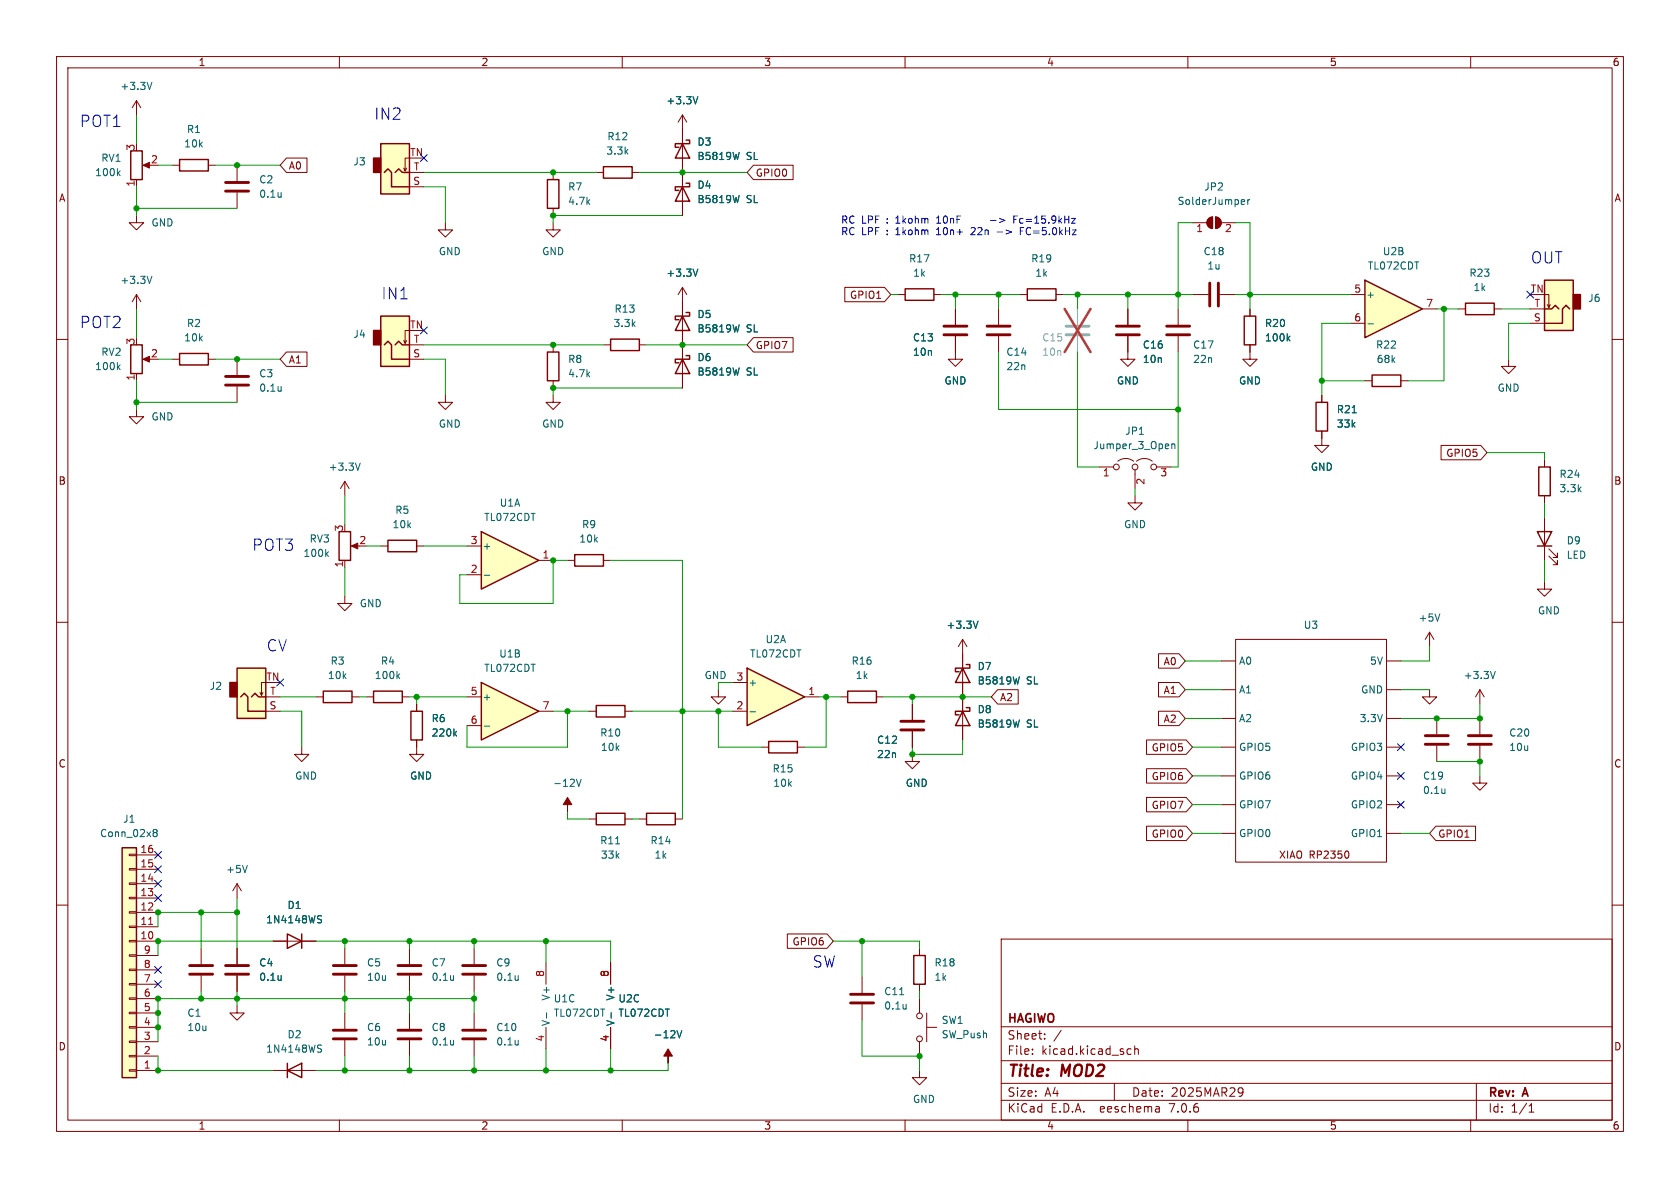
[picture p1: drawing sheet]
<svg xmlns="http://www.w3.org/2000/svg" width="297mm" height="210mm" viewBox="0 0 297 210" stroke-linecap="round" stroke-linejoin="round" font-family="sans-serif">
<g fill="none" stroke="#840000" stroke-width=".18">
<path d="M10 10h277v190h-277zM12 12h273v186h-273zM24.1 17.8v2.5M24.1 17.8l-.7 1.3M24.1 17.8l.8 1.3M60 10v2M110 10v2M160 10v2M210 10v2M260 10v2M24.1 31.8v1.2M25.7 29.2h1"/>
<path d="M30.5 29.2h1.2M36.8 29.2h1.3M41.9 29.2v2.8M41.9 34v2.8M71.9 29.7l-.3 .5M72.4 27.9h-.8v2.3l-.2-.5M72.4 33h2.5M72.4 30.5h2.5M210.8 39.4h2.6M213.7 38.6l.7-.2v2a1.02 1.02 0 0 1-1-.7 1.02 1.02 0 0 1 .3-1.1zM214.9 38.4a1.02 1.02 0 0 1 1 1 1.02 1.02 0 0 1-1 1zM215.9 39.4h2.5"/>
<path d="M10 60h2M24.1 52.1l-.7 1.2M24.1 52.1v2.5M24.1 52.1l.8 1.2M72.4 58.4h-.8v2.3l-.2-.5M180.3 52.1h1.3M186.7 52.1h1.3M199.4 59.4v4.1h1.3l-1.3 1.3-1.3-1.3h1.3M199.4 54.6v2.8M208.3 54.6v2.8M208.3 59.4v2.8M210.8 52.1h2.8"/>
<path d="M215.6 52.1h2.8M285 60h2M24.1 72.4v1.3h1.3l-1.3 1.2-1.2-1.2h1.2M71.9 60.2l-.3 .5M72.4 63.5h2.5M72.4 61h2.5M78.7 69.9v1.2h1.3l-1.3 1.3-1.2-1.3h1.2M97.8 69.9v1.2h1.3l-1.3 1.3-1.3-1.3h1.3M97.8 61v1.2M97.8 67.3v1.3M221 62.2v1.3h1.2l-1.2 1.3-1.3-1.3h1.3M61 85.1l-.8 1.3"/>
<path d="M61 85.1v2.5M61 99.1v1.2M61 85.1l.7 1.3M62.5 96.5h1M67.3 96.5h1.3M73.7 96.5h1.2M194.3 82.6h2.5M197.6 81.5a2.26 2.26 0 0 1 2.8 0M200.7 87.6v1.3h1.2l-1.2 1.3-1.3-1.3h1.3M200.7 83.1v3.3M200.9 81.5a2.26 2.26 0 0 1 2.8 0M204.5 82.6h2.5"/>
<path d="M10 110h2M215.9 116.8h2.5M218.4 113h26.7v39.4h-26.7zM245.1 116.8h2.5M285 110h2M46.5 122.4l-.3 .5M47 120.7h-.8v2.2l-.2-.5M47 125.7h2.5M47 123.2h2.5M53.3 132.1v1.3h1.3l-1.3 1.2-1.2-1.2h1.2M215.9 127h2.5M215.9 121.9h2.5"/>
<path d="M215.9 132.1h2.5M215.9 137.2h2.5M245.1 127h2.5M245.1 121.9h2.5M245.1 132.1h2.5M245.1 137.2h2.5M10 160h2M22.9 151h1.2v.3h-1.2zM22.9 153.5h1.2v.3h-1.2zM22.9 156.1h1.2v.2h-1.2zM22.9 158.6h1.2v.3h-1.2zM24.1 158.8h3.8"/>
<path d="M24.1 156.2h3.8M24.1 153.7h3.8M24.1 151.1h3.8M41.9 156.2v2.6M41.9 156.2l-.8 1.3M41.9 156.2l.8 1.3M215.9 147.3h2.5M215.9 142.2h2.5M238.3 150.6l.2 .3-.2 .7M245.1 147.3h2.5M245.1 142.2h2.5M285 160h2"/>
<path d="M22.9 161.2h1.2v.2h-1.2zM22.9 163.7h1.2v.3h-1.2zM22.9 166.2h1.2v.3h-1.2zM22.9 168.8h1.2v.2h-1.2zM22.9 171.3h1.2v.3h-1.2zM22.9 173.9h1.2v.2h-1.2zM22.9 176.4h1.2v.3h-1.2zM22.9 178.9h1.2v.3h-1.2zM24.1 166.4h3.8M24.1 163.8h3.8M24.1 161.3h3.8M24.1 179.1h3.8"/>
<path d="M24.1 176.5h3.8M24.1 174h3.8M24.1 171.5h3.8M24.1 168.9h3.8M35.6 167.6v2.8M35.6 172.5v2.8M41.9 167.6v2.8M41.9 172.5v2.8M48.3 166.4h7.6M61 167.6v2.8M61 172.5v2.8M61 179.1v2.8"/>
<path d="M72.4 167.6v2.8M72.4 172.5v2.8M72.4 179.1v2.8M83.8 167.6v2.8M83.8 172.5v2.8M83.8 179.1v2.8M96.5 170.2v3.8M107.9 170.2v3.8M152.4 172.7v2.8M152.4 177.5v2.8M162.6 167.6v1.3M162.6 174v1.3"/>
<path d="M162.6 176.5v2.6M163.8 179.1v5.1M177 166h108v32h-108zM22.9 181.5h1.2v.2h-1.2zM22.9 184h1.2v.3h-1.2zM22.9 186.6h1.2v.2h-1.2zM22.9 189.1h1.2v.3h-1.2zM24.1 181.6h3.8M24.1 189.2h3.8M24.1 186.7h3.8M24.1 184.2h3.8M60 198v2"/>
<path d="M61 183.9v2.8M72.4 183.9v2.8M83.8 183.9v2.8M96.5 181.6v3.8M107.9 181.6v3.8M110 198v2M160 198v2M162.6 189.2v1.3h1.2l-1.2 1.3-1.3-1.3h1.3M162.6 184.2v2.5M163.8 181.6h1.8M177 194.5h108M177 191.5h108"/>
<path d="M177 187.5h108M177 181.5h108M182.5 186.3v.1M182.5 185.5v.1M184.7 183.6v.1M184.7 182.8v.1M187.6 182.1l-1.3 2M197 191.5v3M199.4 186.3h.6M199.4 185.5h.6M200.6 185.5l.2-.1 .4 .1v.9M200.6 184.9v1.5"/>
<path d="M204.9 195.7l.1 .9M205 196.5l-.2 .1M205 196h-.2M210 198v2M219.2 192.3l.5 .1a.99 .99 0 0 1-.4 1.4h-.3M219.7 192.9l-.1 .3h-.4M260 198v2M261 191.5v6.5M270.3 196.6h.9M270.3 195.5l.4-.4v1.5"/>
<circle cx="197.4" cy="82.6" r=".51"/>
<circle cx="200.7" cy="82.6" r=".51"/>
<circle cx="204" cy="82.6" r=".51"/>
<circle cx="162.6" cy="179.6" r=".51"/>
<circle cx="162.6" cy="183.6" r=".51"/>
</g>
<g fill="none" stroke="#840000" stroke-width=".51">
<path d="M39.9 33.8h4M39.9 32.3h4M197.4 57.7h4M197.4 59.2h4M206.2 57.7h4.1M206.2 59.2h4.1M213.9 50v4.1M215.4 50v4.1M33.5 172.2h4.1M33.5 170.7h4.1M39.9 172.2h4M39.9 170.7h4"/>
<path d="M58.9 172.2h4.1M58.9 170.7h4.1M70.4 172.2h4M70.4 170.7h4M81.8 172.2h4.1M81.8 170.7h4.1M150.4 177.3h4M150.4 175.8h4M58.9 183.6h4.1M58.9 182.1h4.1M70.4 183.6h4M70.4 182.1h4"/>
<path d="M81.8 183.6h4.1M81.8 182.1h4.1"/>
</g>
<g fill="none" stroke="#006464" stroke-width=".18">
<path d="M26.9 14.5l-.5 1.3M20.9 30.6l.3 .5M21.2 30.2l-.4 .5M49.7 34v.9M49.7 34.7l-.1 .1M219.6 35.3l.4 .1v.2l-.6 .1M220 36.1h-.4M220.6 35.3v.8M220.9 35.3l-.3 .2M26.9 48.8l-.5 1.3M207.2 78.5v.8M207.2 78.6l.1-.1h.3l.1 .8"/>
<path d="M57.7 97.9l.4 .5M58.1 97.5l-.5 .5M63.7 81.9l-.4 1.2M27.1 147.1l.2 .1M27.1 146.8l.2-.2 .4 .1 .1 .2-.3 .3M27.3 147.2h.2M27.3 147.2l-.2 .1M27.5 147.2l.3 .2-.1 .4-.2 .1-.4-.1M43.7 153l-.4 1.2M49.7 172.5v.8M49.7 173.2h-.1M56.4 162.5l.3 .1 .1 .3-.2 .2h-.3"/>
<path d="M56.4 161.9h.4M80.2 172.5v.8M80.2 173.2h-.1M91.6 172.5v.8M91.6 173.2h.1M96.6 179v1M108 179v1M159 175.8h.8M160.2 177.5v.9M160.2 178.3h-.1M80.2 183.9v.8M80.2 184.6l-.1 .1"/>
<path d="M91.6 183.9v.8M91.6 184.6v.1M119.7 182.2l.4 1.3 .4-1.3"/>
</g>
<g fill="#840000" stroke="#840000" stroke-width=".18">
<path d="M118.1 185.4l.8 1.3h-.8v1.3v-1.3h-.8z"/>
<path d="M62.1 96.5l1.1-.5v1z"/>
<path d="M213.7 38.6l.7-.2v2a1.02 1.02 0 0 1-1-.7 1.02 1.02 0 0 1 .3-1.1z"/>
<path d="M214.9 38.4a1.02 1.02 0 0 1 1 1 1.02 1.02 0 0 1-1 1z"/>
<path d="M25.3 29.2l1.1-.5v1z"/>
</g>
<g fill="none" stroke="#840000" stroke-width=".25">
<path d="M23.1 26.7h2v5.1h-2zM31.7 28.2h5.1v2h-5.1zM67.3 25.4h5.1v8.9h-5.1zM67.9 30.5l.7-.7 .6 .7v2.5h3.2M69.8 30.5l.7-.7 .6 .7h1.3M67.3 55.9h5.1v8.9h-5.1zM181.6 51.1h5.1v2h-5.1zM67.9 61l.7-.7 .6 .7v2.5h3.2M69.8 61l.7-.7 .6 .7h1.3M96.8 62.2h2v5.1h-2zM59.9 94h2.1v5.1h-2.1zM68.6 95.5h5.1v2h-5.1z"/>
<path d="M41.9 118.1h5.1v8.9h-5.1zM42.5 123.2l.7-.6 .6 .6v2.5h3.2M44.4 123.2l.7-.6 .6 .6h1.3M21.6 149.9h2.5v40.6h-2.5zM50.8 165.1l2.5 1.3-2.5 1.2zM53.3 165.1v2.5M161.5 168.9h2.1v5.1h-2.1z"/>
</g>
<g fill="#ffffc2" stroke="#ffffc2" stroke-width=".18">
<path d="M21.6 149.9h2.5v40.6h-2.5z"/>
<path d="M67.3 55.9h5.1v8.9h-5.1z"/>
<path d="M41.9 118.1h5.1v8.9h-5.1z"/>
<path d="M67.3 25.4h5.1v8.9h-5.1z"/>
</g>
<path d="M26.3 163.4h.7" fill="none" stroke="#a90000" stroke-width=".18"/>
<g fill="#840000" stroke="#840000" stroke-width=".25">
<path d="M66 58.4h1.3v2.6h-1.3z"/>
<path d="M40.6 120.7h1.3v2.5h-1.3z"/>
<path d="M66 27.9h1.3v2.6h-1.3z"/>
</g>
<path d="M85.1 94l10.1 5.1-10.1 5z" fill="#ffffc2"/>
<path d="M96.8 31.8h2v5h-2zM23.1 61h2v5h-2zM31.7 62.5h5.1v2h-5.1zM85.1 94l10.1 5.1-10.1 5z" fill="none" stroke="#840000" stroke-width=".25"/>
<path d="M78.7 39.4v1.2h1.3l-1.3 1.3-1.2-1.3h1.2M97.8 39.4v1.2h1.3l-1.3 1.3-1.3-1.3h1.3M97.8 30.5v1.3M97.8 36.8v1.3M24.1 66v1.3M25.7 63.5h1M30.5 63.5h1.2M36.8 63.5h1.3M82.5 96.5h2.6M95.2 99.1h2.6M82.5 101.6h2.6" fill="none" stroke="#840000" stroke-width=".18"/>
<path d="M20.9 64.9l.3 .4M21.2 64.5l-.4 .5M85.6 101.7h1" fill="none" stroke="#006464" stroke-width=".18"/>
<path d="M25.3 63.5l1.1-.5v1z" fill="#840000" stroke="#840000" stroke-width=".18"/>
<path d="M85.1 120.7l10.1 5-10.1 5.1z" fill="#ffffc2"/>
<g fill="none" stroke="#840000" stroke-width=".25">
<path d="M106.7 29.5h5.1v2h-5.1zM120.6 25.4l1.3 2.5h-2.5zM121.3 24.8h.6v.6h-2.5v.6h.6M220 55.9h2v5.1h-2zM259.1 53.6h5.1v2h-5.1zM273 49.5h5.1v8.9h-5.1zM273 54.6h1.3l.7-.6 .6 .6M277.5 54.6l-.6-.6-.7 .6v2.6h-3.2M170.2 118.1l1.2 2.6h-2.5zM170.8 117.5h.6v.6h-2.5v.6h.6M57.1 122.2h5.1v2h-5.1zM66 122.2h5.1v2h-5.1z"/>
<path d="M72.6 125.7h2.1v5.1h-2.1zM85.1 120.7l10.1 5-10.1 5.1zM135.9 131.1h5.1v2h-5.1zM149.9 122.2h5v2h-5zM170.2 125.7l1.2 2.6h-2.5zM170.8 125.1h.6v.6h-2.5v.7h.6M50.8 189.2l2.5-1.2v2.5zM50.8 188v2.5"/>
</g>
<g fill="none" stroke="#840000" stroke-width=".18">
<path d="M24.1 38.1v1.3h1.3l-1.3 1.2-1.2-1.2h1.2M105.4 30.5h1.3M111.8 30.5h1.2M120.6 20.3v10.2M120.6 20.3l-.7 1.3M120.6 20.3l.8 1.3M221 54.6v1.3M257.8 54.6h1.3M264.2 54.6h1.2M270.5 57.2h2.5M270.5 54.6h2.5M273 52.1h.8v2.3l.3-.6"/>
<path d="M273.6 53.8l.2 .6M41.9 63.5v2.8M41.9 68.3v2.8M221 61v1.2M266.7 63.5v1.3h1.3l-1.3 1.2-1.3-1.2h1.3M61 105.4v1.3h1.2l-1.2 1.3-1.3-1.3h1.3M170.2 115.6v15.2M55.9 123.2h1.2M62.2 123.2h1.3M64.8 123.2h1.2M71.1 123.2h1.3M73.7 130.8v2.6h1.2l-1.2 1.2-1.3-1.2h1.3"/>
<path d="M73.7 124.5v1.2M82.5 123.2h2.6M82.5 128.3h2.6M95.2 125.7h2.6M134.6 132.1h1.3M141 132.1h1.2M148.6 123.2h1.3M154.9 123.2h1.3M161.3 133.4v1.2h1.3l-1.3 1.3-1.3-1.3h1.3M161.3 124.5v2.8M161.3 129.3v2.8M41.9 177.8v1.3h1.3l-1.3 1.2-1.3-1.2h1.3"/>
<path d="M48.3 189.2h7.6"/>
</g>
<g fill="none" stroke="#006464" stroke-width=".18">
<path d="M123.4 17.1l-.5 1.3M130.7 26.9l-.3 1.3M227.7 59.8l.3 .5M228 59.4l-.4 .5M49.7 68.3v.9M49.7 69l-.1 .1M70.3 119.5l.4 .5M70.7 119.1l-.5 .5M180.2 119.6l-.3 1.3M80.4 129.6l.3 .5M80.7 129.3l-.5 .5M85.6 128.4h1"/>
<path d="M101.9 137.7l.4 1.3 .4-1.3M180.2 127.3l-.3 1.2M56.4 185.3l.3 .2 .1 .3-.2 .2h-.3M56.4 184.7l.4 .1"/>
</g>
<path d="M188.5 57.7h4M188.5 59.2h4" fill="none" stroke="#a1a1a1" stroke-width=".51"/>
<path d="M190.5 54.6v2.8M190.5 59.4v2.8" fill="none" stroke="#a1a1a1" stroke-width=".18"/>
<path d="M188.2 54.6l4.6 7.6M192.8 54.6l-4.6 7.6" fill="none" stroke="#eb3a3d" stroke-width=".46"/>
<path d="M39.9 68.1h4M39.9 66.5h4M159.3 127.5h4M159.3 129h4" fill="none" stroke="#840000" stroke-width=".51"/>
<path d="M100.3 141l.8 1.2h-.8v1.3v-1.3h-.7z" fill="#840000" stroke="#840000" stroke-width=".18"/>
<path d="M273 49.5h5.1v8.9h-5.1z" fill="#ffffc2" stroke="#ffffc2" stroke-width=".18"/>
<path d="M278.1 52.1h1.3v2.5h-1.3z" fill="#840000" stroke="#840000" stroke-width=".25"/>
<path d="M241.3 49.5l10.2 5.1-10.2 5.1z" fill="#ffffc2"/>
<g fill="none" stroke="#840000" stroke-width=".25">
<path d="M120.6 33l1.3 2.6h-2.5zM121.3 32.4h.6v.6h-2.5v.7h.6M107.9 59.9h5.1v2.1h-5.1zM120.6 55.9l1.3 2.5h-2.5zM121.3 55.2h.6v.7h-2.5v.6h.6M160 51.1h5.1v2h-5.1zM241.3 49.5l10.2 5.1-10.2 5.1zM120.6 63.5l1.3 2.5h-2.5zM121.3 62.9h.6v.6h-2.5v.6h.6M232.7 71.1h2v5.1h-2zM242.6 66.3h5v2h-5zM101.6 98h5.1v2.1h-5.1z"/>
<path d="M271.8 94h2.5l-1.3 2.5zM271.8 96.5h2.5M272 82.6h2.1v5h-2.1z"/>
</g>
<g fill="none" stroke="#840000" stroke-width=".18">
<path d="M120.6 30.5v7.6M120.6 50.8l-.7 1.3M120.6 50.8v17.8M120.6 50.8l.8 1.3M158.7 52.1h1.3M165.1 52.1h1.3M168.9 59.4v4.1h1.3l-1.3 1.3-1.3-1.3h1.3M168.9 54.6v2.8M176.5 54.6v2.8M176.5 59.4v2.8M238.8 52.1h2.5M238.8 57.2h2.5"/>
<path d="M251.5 54.6h2.5M106.7 61h1.2M113 61h1.3M233.7 76.2v2.5h1.2l-1.2 1.3-1.3-1.3h1.3M233.7 69.9v1.2M241.3 67.3h1.3M247.6 67.3h1.3M100.3 99.1h1.3M106.7 99.1h1.2M273 81.3v1.3M273 87.6v1.3M273 91.4v7.7"/>
<path d="M273.8 98.3l1.5 1.5v-.7v.7h-.7M273.8 97l1.5 1.6v-.8v.8h-.7M170.2 113l-.8 1.3M170.2 113v2.6M170.2 113l.7 1.3M273 102.9v1.2h1.3l-1.3 1.3-1.2-1.3h1.2"/>
</g>
<path d="M130.7 34.6l-.3 1.2M123.4 47.6l-.5 1.2M130.7 57.4l-.3 1.3M241.8 57.2h1M130.7 65l-.3 1.3M239.1 73h.7M172.9 109.8l-.4 1.3" fill="none" stroke="#006464" stroke-width=".18"/>
<path d="M166.9 57.7h4M166.9 59.2h4M174.5 57.7h4.1M174.5 59.2h4.1" fill="none" stroke="#840000" stroke-width=".51"/>
<path d="M132.1 118.1l10.1 5.1-10.1 5.1z" fill="#ffffc2"/>
<path d="M132.1 118.1l10.1 5.1-10.1 5.1zM105.4 124.7h5.1v2h-5.1zM105.4 143.8h5.1v2h-5.1zM114.3 143.8h5.1v2h-5.1z" fill="none" stroke="#840000" stroke-width=".25"/>
<g fill="none" stroke="#840000" stroke-width=".18">
<path d="M50.6 27.9h3.7v2.6h-3.7l-1.1-1.3zM120.6 22.9v2.5M120.6 27.9v5.1M120.6 35.6v2.5M133.2 29.2h7v2.6h-7l-1.1-1.3zM120.6 53.3v2.6M120.6 58.4v5.1M133.2 59.7h7v2.5h-7l-1.1-1.2zM149.3 50.8h7.1l1.1 1.3-1.1 1.2h-7.1zM168.9 54.6v2.8M168.9 59.4v2.8M199.4 54.6v2.8"/>
<path d="M199.4 59.4v2.8M221 54.6v1.3M50.6 62.2h3.7v2.6h-3.7l-1.1-1.3zM120.6 66v2.6M221 61v1.2M233.7 69.9v1.2M233.7 76.2v1.3M254.8 78.7h7l1.1 1.3-1.1 1.3h-7zM170.2 115.6v2.5M204.8 115.6h3.6l1.1 1.2-1.1 1.3h-3.6zM252.7 111.8l-.7 1.2M252.7 111.8v2.5"/>
<path d="M252.7 111.8l.8 1.2M73.7 124.5v1.2M73.7 130.8v1.3M104.1 125.7h1.3M110.5 125.7h1.3M127 121.9v1.3h1.3l-1.3 1.3-1.3-1.3h1.3M129.5 125.7h2.6M129.5 120.7h2.6M142.2 123.2h2.6M161.3 124.5v2.8M161.3 129.3v2.8M170.2 120.7v5"/>
<path d="M170.2 128.3v2.5M176.4 121.9h3.6v2.6h-3.6l-1.1-1.3zM202.7 135.9h7l1.1 1.3-1.1 1.2h-7zM202.7 130.8h7l1.1 1.3-1.1 1.3h-7zM204.8 120.6h3.6l1.1 1.3-1.1 1.3h-3.6zM204.8 125.7h3.6l1.1 1.3-1.1 1.3h-3.6zM252.7 121.9v1.3h1.3l-1.3 1.3-1.2-1.3h1.2M254 127v2.8M254 131.8v2.8M261.6 137.2v1.2h1.3l-1.3 1.3-1.3-1.3h1.3M261.6 121.9v2.6M261.6 127v2.8"/>
<path d="M261.6 131.8v2.8M261.6 121.9l-.7 1.3M261.6 121.9l.8 1.3M104.1 144.8h1.3M110.5 144.8h1.3M113 144.8h1.3M119.4 144.8h1.2M202.7 146h7l1.1 1.3-1.1 1.3h-7zM202.7 141h7l1.1 1.2-1.1 1.3h-7zM253.8 146h7.1v2.6h-7.1l-1.1-1.3zM41.9 167.6v2.8M41.9 172.5v2.8"/>
<path d="M48.3 166.4h2.5M53.3 166.4h2.6M107.9 170.2v3.8M139.2 165.1h7l1.1 1.3-1.1 1.2h-7zM107.9 181.6v3.8"/>
</g>
<g fill="none" stroke="#006464" stroke-width=".18">
<path d="M123.4 17.1l-.5 1.3M130.7 26.9l-.3 1.3M130.7 34.6l-.3 1.2M123.4 47.6l-.5 1.2M130.7 57.4l-.3 1.3M227.7 59.8l.3 .5M228 59.4l-.4 .5M130.7 65l-.3 1.3M239.1 73h.7M172.9 109.8l-.4 1.3M180.2 119.6l-.3 1.3M254.5 108.5l-.4 1.3"/>
<path d="M264.3 118.7l-.4 1.3M80.4 129.6l.3 .5M80.7 129.3l-.5 .5M132.6 125.8h1M180.2 127.3l-.3 1.2M255.4 139.4v.9M108.8 149.2h.8M255.4 140.2h.1M49.7 172.5v.8M49.7 173.2h-.1M56.4 162.5l.3 .1 .1 .3-.2 .2h-.3M56.4 161.9h.4"/>
<path d="M108 179v1M119.7 182.2l.4 1.3 .4-1.3"/>
</g>
<path d="M252 131.6h4M252 130h4M259.6 131.6h4.1M259.6 130h4.1" fill="none" stroke="#840000" stroke-width=".51"/>
<g fill="none" stroke="#0000c2" stroke-width=".18">
<path d="M165.6 39.5h.7M165.7 38.5h-.1M175.1 39h1M179.2 38.8h.5M179.8 38.2h-.6v1.3M180.5 38.6l-.2 .2v.4l.2 .3M165.6 41.5h.7M165.7 40.5l-.1 .1M171.9 40.2l-.2 .1M172.3 40.8l-.7 .7h.8M176.3 41h.9M180.4 40.8h.4"/>
<path d="M181 40.2h-.6v1.3"/>
</g>
<g fill="none" stroke="#009600" stroke-width=".18">
<path d="M24.1 20.3v5.1M24.1 33v5.1M24.1 36.8h17.8M27.9 29.2h2.6M38.1 29.2h11.4M74.9 33h3.8v6.4M74.9 30.5h30.5M113 30.5h19.1M120.6 38.1h-22.8v1.3M210.8 39.4h-2.5v15.2M218.4 39.4h2.6v15.2M24.1 54.6v5.1"/>
<path d="M157.5 52.1h1.2M166.4 52.1h13.9M168.9 52.1v2.5M176.5 52.1v2.5M188 52.1h22.8M190.5 52.1v2.5M199.4 52.1v2.5M218.4 52.1h20.4M238.8 57.2h-5.1v12.7M254 54.6h3.8M255.3 54.6v12.7h-6.4M265.4 54.6h5.1"/>
<path d="M270.5 57.2h-3.8v6.3M24.1 67.3v5.1M24.1 71.1h17.8M27.9 63.5h2.6M38.1 63.5h11.4M74.9 63.5h3.8v6.4M74.9 61h31.8M114.3 61h17.8M120.6 68.6h-22.8v1.3M176.5 62.2v10.2h31.8M190.5 62.2v20.4h3.8M208.3 62.2v20.4h-1.3"/>
<path d="M233.7 67.3h7.6M61 87.6v5.1M64.8 96.5h2.5M74.9 96.5h7.6M100.3 99.1h-2.5v7.6h-16.5v-5.1h1.2M107.9 99.1h12.7v45.7M200.7 86.4v1.2M262.9 80h10.1v1.3M273 88.9v2.5M273 99.1v3.8M61 100.3v5.1M209.5 116.8h6.4"/>
<path d="M252.7 114.3v2.5h-5.1M49.5 125.7h3.8v6.4M49.5 123.2h6.4M63.5 123.2h1.3M72.4 123.2h10.1M73.7 123.2v1.3M97.8 125.7h6.3M100.3 125.7v6.4h-17.8v-3.8M111.8 125.7h17.7M127 125.7v6.4h7.6M129.5 120.7h-2.5v1.2M144.8 123.2h3.8"/>
<path d="M146 123.2v8.9h-3.8M156.2 123.2h19.1M161.3 123.2v1.3M170.2 130.8v2.6h-8.9v-1.3M209.5 127h6.4M209.5 121.9h6.4M210.8 132.1h5.1M210.8 137.2h5.1M247.6 121.9h5.1M254 134.6h7.6v2.6M261.6 124.5v2.5h-14M41.9 158.8v8.8"/>
<path d="M100.3 143.5v1.3h3.8M111.8 144.8h1.2M210.8 142.2h5.1M210.8 147.3h5.1M247.6 147.3h5.1M35.6 161.3v6.3M35.6 175.3v1.2M41.9 161.3h-14v2.5M41.9 175.3v2.5M48.3 166.4h-20.4v2.5M55.9 166.4h52v3.8M61 166.4v1.2"/>
<path d="M61 175.3v3.8M72.4 166.4v1.2M72.4 175.3v3.8M83.8 176.5h-55.9v7.7M83.8 166.4v1.2M83.8 175.3v3.8M96.5 166.4v3.8M147.3 166.4h15.3v1.2M152.4 166.4v6.3M162.6 175.3v1.2M27.9 186.7v2.5h20.4M61 186.7v2.5"/>
<path d="M72.4 186.7v2.5M83.8 186.7v2.5M96.5 185.4v3.8M107.9 185.4v3.8M118.1 188v1.2h-62.2M152.4 180.3v6.4h10.2v2.5"/>
</g>
<g fill="none" stroke="#000084" stroke-width=".18">
<path d="M74.3 27.3l1.2 1.2M75.5 27.3l-1.2 1.2M74.3 57.8l1.2 1.2M75.5 57.8l-1.2 1.2M269.9 51.5l1.2 1.2M271.1 51.5l-1.2 1.2M48.9 120l1.2 1.3M50.1 120l-1.2 1.3M247 131.5l1.3 1.2M247 136.6l1.3 1.2M248.3 131.5l-1.3 1.2M248.3 136.6l-1.3 1.2"/>
<path d="M27.3 153.1l1.2 1.2M27.3 158.1l1.2 1.3M27.3 150.5l1.2 1.2M27.3 155.6l1.2 1.2M28.5 153.1l-1.2 1.2M28.5 158.1l-1.2 1.3M28.5 150.5l-1.2 1.2M28.5 155.6l-1.2 1.2M247 141.6l1.3 1.2M248.3 141.6l-1.3 1.2M27.3 170.8l1.2 1.3M27.3 173.4l1.2 1.2"/>
<path d="M28.5 170.8l-1.2 1.3M28.5 173.4l-1.2 1.2"/>
</g>
<g fill="#009600" stroke="#009600" stroke-width=".18">
<circle cx="96.5" cy="189.2" r=".46"/>
<circle cx="83.8" cy="189.2" r=".46"/>
<circle cx="61" cy="166.4" r=".46"/>
<circle cx="72.4" cy="166.4" r=".46"/>
<circle cx="72.4" cy="189.2" r=".46"/>
<circle cx="96.5" cy="166.4" r=".46"/>
<circle cx="83.8" cy="166.4" r=".46"/>
<circle cx="72.4" cy="176.5" r=".46"/>
<circle cx="83.8" cy="176.5" r=".46"/>
<circle cx="35.6" cy="161.3" r=".46"/>
<circle cx="24.1" cy="71.1" r=".46"/>
<circle cx="97.8" cy="99.1" r=".46"/>
<circle cx="100.3" cy="125.7" r=".46"/>
<circle cx="73.7" cy="123.2" r=".46"/>
<circle cx="170.2" cy="123.2" r=".46"/>
<circle cx="161.3" cy="133.4" r=".46"/>
<circle cx="152.4" cy="166.4" r=".46"/>
<circle cx="161.3" cy="123.2" r=".46"/>
<circle cx="120.6" cy="125.7" r=".46"/>
<circle cx="107.9" cy="189.2" r=".46"/>
<circle cx="162.6" cy="186.7" r=".46"/>
<circle cx="97.8" cy="38.1" r=".46"/>
<circle cx="27.9" cy="189.2" r=".46"/>
<circle cx="27.9" cy="181.6" r=".46"/>
<circle cx="27.9" cy="179.1" r=".46"/>
<circle cx="41.9" cy="161.3" r=".46"/>
<circle cx="61" cy="189.2" r=".46"/>
<circle cx="61" cy="176.5" r=".46"/>
<circle cx="35.6" cy="176.5" r=".46"/>
<circle cx="27.9" cy="176.5" r=".46"/>
<circle cx="41.9" cy="176.5" r=".46"/>
<circle cx="27.9" cy="166.4" r=".46"/>
<circle cx="27.9" cy="161.3" r=".46"/>
<circle cx="41.9" cy="29.2" r=".46"/>
<circle cx="24.1" cy="36.8" r=".46"/>
<circle cx="41.9" cy="63.5" r=".46"/>
<circle cx="146" cy="123.2" r=".46"/>
<circle cx="221" cy="52.1" r=".46"/>
<circle cx="255.3" cy="54.6" r=".46"/>
<circle cx="233.7" cy="67.3" r=".46"/>
<circle cx="97.8" cy="61" r=".46"/>
<circle cx="120.6" cy="30.5" r=".46"/>
<circle cx="97.8" cy="30.5" r=".46"/>
<circle cx="168.9" cy="52.1" r=".46"/>
<circle cx="176.5" cy="52.1" r=".46"/>
<circle cx="120.6" cy="61" r=".46"/>
<circle cx="97.8" cy="68.6" r=".46"/>
<circle cx="127" cy="125.7" r=".46"/>
<circle cx="261.6" cy="134.6" r=".46"/>
<circle cx="261.6" cy="127" r=".46"/>
<circle cx="254" cy="127" r=".46"/>
<circle cx="208.3" cy="72.4" r=".46"/>
<circle cx="208.3" cy="52.1" r=".46"/>
<circle cx="190.5" cy="52.1" r=".46"/>
<circle cx="199.4" cy="52.1" r=".46"/>
</g>
<g font-size="2.8" fill="#0000c2">
<text x="14" y="22.6">POT1</text>
<text x="66" y="21.3">IN2</text>
<text x="270.5" y="46.7">OUT</text>
<text x="67.3" y="53.1">IN1</text>
<text x="14" y="58.2">POT2</text>
<text x="44.4" y="97.5">POT3</text>
<text x="47" y="115.3">CV</text>
<text x="143.5" y="171.2">SW</text>
</g>
<g font-size="2.8" fill="#840000">
<text x="178" y="190.9">Title:</text>
<text x="187.7" y="190.9">MOD2</text>
</g>
<g font-size="2.1" fill="#840000">
<text x="178" y="184">Sheet:</text>
<text x="178" y="181.2">HAGIWO</text>
<text x="178" y="186.7">File:</text>
<text x="184.1" y="186.7">kicad.kicad_sch</text>
<text x="178" y="196.9">KiCad</text>
<text x="178" y="194.1">Size:</text>
<text x="184.7" y="194.1">A4</text>
<text x="185.7" y="196.9">E.D.A.</text>
<text x="194.6" y="196.9">eeschema</text>
<text x="200" y="194.1">Date:</text>
<text x="207" y="196.9">7.0.6</text>
<text x="207" y="194.1">2025MAR29</text>
<text x="263" y="194.3">Rev:</text>
<text x="263" y="196.9">Id:</text>
<text x="267.1" y="196.9">1/1</text>
<text x="269.4" y="194.3">A</text>
</g>
<g font-size="1.8" fill="#840000">
<text x="35" y="11.9">1</text>
<text x="85" y="11.9">2</text>
<text x="135" y="11.9">3</text>
<text x="185" y="11.9">4</text>
<text x="235" y="11.9">5</text>
<text x="285" y="11.9">6</text>
<text x="10.3" y="35.9">A</text>
<text x="51" y="30.2">A0</text>
<text x="133.5" y="31.4">GPIO0</text>
<text x="285.3" y="35.9">A</text>
<text x="150.2" y="53">GPIO1</text>
<text x="51" y="64.5">A1</text>
<text x="133.5" y="61.9">GPIO7</text>
<text x="255.6" y="81">GPIO5</text>
<text x="10.3" y="85.9">B</text>
<text x="285.3" y="85.9">B</text>
<text x="205.6" y="117.8">A0</text>
<text x="176.7" y="124.1">A2</text>
<text x="205.6" y="122.9">A1</text>
<text x="205.6" y="128">A2</text>
<text x="10.3" y="135.9">C</text>
<text x="203.5" y="133">GPIO5</text>
<text x="285.3" y="135.9">C</text>
<text x="203.5" y="138.1">GPIO6</text>
<text x="203.5" y="143.2">GPIO7</text>
<text x="203.5" y="148.3">GPIO0</text>
<text x="254.2" y="148.3">GPIO1</text>
<text x="226" y="152">XIAO RP2350</text>
<text x="140" y="167.3">GPIO6</text>
<text x="10.3" y="185.9">D</text>
<text x="285.3" y="185.9">D</text>
<text x="35" y="199.9">1</text>
<text x="85" y="199.9">2</text>
<text x="135" y="199.9">3</text>
<text x="185" y="199.9">4</text>
<text x="235" y="199.9">5</text>
<text x="285" y="199.9">6</text>
</g>
<g font-size="1.8" fill="#006464">
<text x="21.2" y="16.1">+3.3V</text>
<text x="32.9" y="23.7">R1</text>
<text x="117.7" y="18.6">+3.3V</text>
<text x="17.8" y="28.8">RV1</text>
<text x="32.5" y="26.3">10k</text>
<text x="62.4" y="29.4">J3</text>
<text x="107.1" y="27.5">3.3k</text>
<text x="107.3" y="25">R12</text>
<text x="123.2" y="25.9">D3</text>
<text x="123.2" y="28.5">B5819W</text>
<text x="131.9" y="28.5">SL</text>
<text x="16.7" y="31.3">100k</text>
<text x="45.7" y="32.6">C2</text>
<text x="45.7" y="35.2">0.1u</text>
<text x="100.3" y="33.9">R7</text>
<text x="123.2" y="33.6">D4</text>
<text x="212.8" y="33.9">JP2</text>
<text x="26.7" y="40.2">GND</text>
<text x="100.3" y="36.4">4.7k</text>
<text x="123.2" y="36.1">B5819W</text>
<text x="131.9" y="36.1">SL</text>
<text x="208.1" y="36.4">SolderJumper</text>
<text x="77.5" y="45.3">GND</text>
<text x="95.8" y="45.3">GND</text>
<text x="160.6" y="46.6">R17</text>
<text x="182.2" y="46.6">R19</text>
<text x="212.7" y="45.3">C18</text>
<text x="213.3" y="47.9">1u</text>
<text x="241.7" y="47.9">TL072CDT</text>
<text x="244.4" y="45.3">U2B</text>
<text x="21.2" y="50.4">+3.3V</text>
<text x="117.7" y="49.1">+3.3V</text>
<text x="161.3" y="49.1">1k</text>
<text x="182.9" y="49.1">1k</text>
<text x="241.4" y="52.9">+</text>
<text x="259.7" y="49.1">R23</text>
<text x="260.4" y="51.7">1k</text>
<text x="280.7" y="53.6">J6</text>
<text x="32.9" y="58">R2</text>
<text x="62.4" y="59.9">J4</text>
<text x="108.4" y="58">3.3k</text>
<text x="108.5" y="55.5">R13</text>
<text x="123.2" y="56.4">D5</text>
<text x="123.2" y="59">B5819W</text>
<text x="131.9" y="59">SL</text>
<text x="223.5" y="58">R20</text>
<text x="16.7" y="65.6">100k</text>
<text x="17.8" y="63.1">RV2</text>
<text x="32.5" y="60.6">10k</text>
<text x="100.3" y="64.4">R8</text>
<text x="123.2" y="64">D6</text>
<text x="161.3" y="60.6">C13</text>
<text x="161.3" y="63.1">10n</text>
<text x="177.8" y="63.1">C14</text>
<text x="177.8" y="65.6">22n</text>
<text x="201.9" y="61.8">C16</text>
<text x="201.9" y="64.4">10n</text>
<text x="210.8" y="61.8">C17</text>
<text x="210.8" y="64.4">22n</text>
<text x="223.5" y="60.6">100k</text>
<text x="243.2" y="61.8">R22</text>
<text x="243.3" y="64.4">68k</text>
<text x="45.7" y="66.9">C3</text>
<text x="45.7" y="69.4">0.1u</text>
<text x="100.3" y="66.9">4.7k</text>
<text x="123.2" y="66.6">B5819W</text>
<text x="131.9" y="66.6">SL</text>
<text x="166.9" y="68.2">GND</text>
<text x="197.4" y="68.2">GND</text>
<text x="218.9" y="68.2">GND</text>
<text x="264.7" y="69.4">GND</text>
<text x="26.7" y="74.5">GND</text>
<text x="77.5" y="75.8">GND</text>
<text x="95.8" y="75.8">GND</text>
<text x="198.8" y="77.1">JP1</text>
<text x="236.2" y="75.8">33k</text>
<text x="236.2" y="73.3">R21</text>
<text x="58" y="83.4">+3.3V</text>
<text x="193.2" y="79.6">Jumper_3_Open</text>
<text x="231.6" y="83.4">GND</text>
<text x="88.3" y="89.8">U1A</text>
<text x="275.6" y="84.7">R24</text>
<text x="275.6" y="87.2">3.3k</text>
<text x="69.3" y="93.6">10k</text>
<text x="69.8" y="91">R5</text>
<text x="85.5" y="92.3">TL072CDT</text>
<text x="102.8" y="93.6">R9</text>
<text x="198.6" y="93.6">GND</text>
<text x="53.6" y="98.7">100k</text>
<text x="54.6" y="96.1">RV3</text>
<text x="85.2" y="97.4">+</text>
<text x="102.3" y="96.1">10k</text>
<text x="276.9" y="96.4">D9</text>
<text x="276.9" y="99">LED</text>
<text x="63.5" y="107.5">GND</text>
<text x="135.2" y="113.9">U2A</text>
<text x="167.2" y="111.4">+3.3V</text>
<text x="230.4" y="111.4">U3</text>
<text x="250.7" y="110.1">+5V</text>
<text x="271.8" y="108.8">GND</text>
<text x="58.3" y="117.7">R3</text>
<text x="67.2" y="117.7">R4</text>
<text x="85.5" y="119">TL072CDT</text>
<text x="88.2" y="116.4">U1B</text>
<text x="132.5" y="116.4">TL072CDT</text>
<text x="150.5" y="117.7">R16</text>
<text x="172.7" y="118.7">D7</text>
<text x="218.9" y="117.7">A0</text>
<text x="242.1" y="117.7">5V</text>
<text x="37" y="122.1">J2</text>
<text x="57.9" y="120.2">10k</text>
<text x="66.1" y="120.2">100k</text>
<text x="85.2" y="124.1">+</text>
<text x="124.5" y="120.2">GND</text>
<text x="132.2" y="121.5">+</text>
<text x="151.2" y="120.2">1k</text>
<text x="172.7" y="121.2">B5819W</text>
<text x="181.5" y="121.2">SL</text>
<text x="218.9" y="122.8">A1</text>
<text x="240.5" y="122.8">GND</text>
<text x="258.7" y="120.2">+3.3V</text>
<text x="76.2" y="127.9">R6</text>
<text x="76.2" y="130.4">220k</text>
<text x="106" y="130.4">R10</text>
<text x="154.9" y="131.7">C12</text>
<text x="172.7" y="126.3">D8</text>
<text x="172.7" y="128.8">B5819W</text>
<text x="181.5" y="128.8">SL</text>
<text x="218.9" y="127.9">A2</text>
<text x="240.3" y="127.9">3.3V</text>
<text x="266.7" y="130.4">C20</text>
<text x="106.1" y="132.9">10k</text>
<text x="136.5" y="136.8">R15</text>
<text x="154.9" y="134.2">22n</text>
<text x="218.9" y="132.9">GPIO5</text>
<text x="238.7" y="132.9">GPIO3</text>
<text x="266.7" y="132.9">10u</text>
<text x="52.1" y="138">GND</text>
<text x="72.4" y="138">GND</text>
<text x="97.7" y="139.3">-12V</text>
<text x="136.6" y="139.3">10k</text>
<text x="160" y="139.3">GND</text>
<text x="218.9" y="138">GPIO6</text>
<text x="218.9" y="143.1">GPIO7</text>
<text x="238.7" y="143.1">GPIO2</text>
<text x="238.7" y="138">GPIO4</text>
<text x="251.5" y="138">C19</text>
<text x="251.5" y="140.6">0.1u</text>
<text x="17.6" y="148.2">Conn_02x8</text>
<text x="21.7" y="145.6">J1</text>
<text x="106" y="149.5">R11</text>
<text x="114.9" y="149.5">R14</text>
<text x="218.9" y="148.2">GPIO0</text>
<text x="238.7" y="148.2">GPIO1</text>
<text x="39.9" y="154.5">+5V</text>
<text x="106.1" y="152">33k</text>
<text x="115.6" y="152">1k</text>
<text x="50.7" y="160.9">D1</text>
<text x="46.9" y="163.4">1N4148WS</text>
<text x="45.7" y="171">C4</text>
<text x="45.7" y="173.6">0.1u</text>
<text x="64.8" y="171">C5</text>
<text x="64.8" y="173.6">10u</text>
<text x="76.2" y="171">C7</text>
<text x="76.2" y="173.6">0.1u</text>
<text x="87.6" y="171">C9</text>
<text x="87.6" y="173.6">0.1u</text>
<text x="165.1" y="171">R18</text>
<text x="165.1" y="173.6">1k</text>
<text x="33" y="179.9">C1</text>
<text x="97.4" y="177" transform="rotate(-90 97.4 177)">V+</text>
<text x="97.8" y="177.4">U1C</text>
<text x="97.8" y="179.9">TL072CDT</text>
<text x="108.8" y="177" transform="rotate(-90 108.8 177)">V+</text>
<text x="109.2" y="177.4">U2C</text>
<text x="109.2" y="179.9">TL072CDT</text>
<text x="156.2" y="176.1">C11</text>
<text x="156.2" y="178.7">0.1u</text>
<text x="33" y="182.5">10u</text>
<text x="50.7" y="183.7">D2</text>
<text x="64.8" y="182.5">C6</text>
<text x="64.8" y="185">10u</text>
<text x="76.2" y="182.5">C8</text>
<text x="76.2" y="185">0.1u</text>
<text x="87.6" y="182.5">C10</text>
<text x="87.6" y="185">0.1u</text>
<text x="97.4" y="181.5" transform="rotate(-90 97.4 181.5)">V-</text>
<text x="108.8" y="181.5" transform="rotate(-90 108.8 181.5)">V-</text>
<text x="115.5" y="183.7">-12V</text>
<text x="166.4" y="181.2">SW1</text>
<text x="166.4" y="183.7">SW_Push</text>
<text x="46.9" y="186.3">1N4148WS</text>
<text x="161.3" y="195.2">GND</text>
</g>
<g font-size="1.8" fill="#a90000">
<text x="23.9" y="26.7" transform="rotate(-90 23.9 26.7)">3</text>
<text x="26.6" y="29">2</text>
<text x="72.4" y="27.7">TN</text>
<text x="23.9" y="33.1" transform="rotate(-90 23.9 33.1)">1</text>
<text x="73" y="32.8">S</text>
<text x="73.1" y="30.2">T</text>
<text x="211.4" y="41.4">1</text>
<text x="216.5" y="41.4">2</text>
<text x="239.3" y="51.8">5</text>
<text x="270.5" y="51.8">TN</text>
<text x="72.4" y="58.2">TN</text>
<text x="239.3" y="56.9">6</text>
<text x="252" y="54.4">7</text>
<text x="271.1" y="56.9">S</text>
<text x="271.2" y="54.4">T</text>
<text x="23.9" y="61" transform="rotate(-90 23.9 61)">3</text>
<text x="26.6" y="63.2">2</text>
<text x="73" y="63.2">S</text>
<text x="73.1" y="60.7">T</text>
<text x="23.9" y="67.4" transform="rotate(-90 23.9 67.4)">1</text>
<text x="194.9" y="84.5">1</text>
<text x="202.6" y="85.8" transform="rotate(-90 202.6 85.8)">2</text>
<text x="205" y="84.5">3</text>
<text x="60.7" y="94.1" transform="rotate(-90 60.7 94.1)">3</text>
<text x="60.7" y="100.4" transform="rotate(-90 60.7 100.4)">1</text>
<text x="63.4" y="96.3">2</text>
<text x="83.1" y="101.3">2</text>
<text x="83.1" y="96.3">3</text>
<text x="95.8" y="98.8">1</text>
<text x="47" y="120.4">TN</text>
<text x="47.6" y="125.5">S</text>
<text x="47.7" y="122.9">T</text>
<text x="83.1" y="122.9">5</text>
<text x="95.8" y="125.5">7</text>
<text x="130.1" y="125.5">2</text>
<text x="130.1" y="120.4">3</text>
<text x="142.8" y="122.9">1</text>
<text x="83.1" y="128">6</text>
<text x="24.7" y="156">14</text>
<text x="24.7" y="153.4">15</text>
<text x="24.7" y="150.9">16</text>
<text x="24.7" y="161">12</text>
<text x="24.7" y="158.5">13</text>
<text x="24.7" y="166.1">10</text>
<text x="24.7" y="163.6">11</text>
<text x="25.3" y="173.7">7</text>
<text x="25.3" y="171.2">8</text>
<text x="25.3" y="168.7">9</text>
<text x="96.3" y="172.8" transform="rotate(-90 96.3 172.8)">8</text>
<text x="107.7" y="172.8" transform="rotate(-90 107.7 172.8)">8</text>
<text x="25.3" y="178.8">5</text>
<text x="25.3" y="176.3">6</text>
<text x="25.3" y="183.9">3</text>
<text x="25.3" y="181.4">4</text>
<text x="96.3" y="184.2" transform="rotate(-90 96.3 184.2)">4</text>
<text x="107.7" y="184.2" transform="rotate(-90 107.7 184.2)">4</text>
<text x="25.3" y="189">1</text>
<text x="25.3" y="186.4">2</text>
</g>
<g font-size="1.8" fill="#0000c2">
<text x="148.6" y="39.6">RC LPF</text>
<text x="148.6" y="41.7">RC LPF</text>
<text x="156.9" y="39.6">:</text>
<text x="156.9" y="41.7">:</text>
<text x="158.6" y="39.6">1kohm</text>
<text x="158.6" y="41.7">1kohm</text>
<text x="166" y="39.6">10nF</text>
<text x="166" y="41.7">10n+</text>
<text x="172.3" y="41.7">22n</text>
<text x="176.5" y="39.6">-&gt;</text>
<text x="177.1" y="41.7">-&gt;</text>
<text x="180.9" y="39.6">Fc=15.9kHz</text>
<text x="181.4" y="41.7">FC=5.0kHz</text>
</g>
<g font-size="1.8" fill="#989898">
<text x="184.2" y="60.6">C15</text>
<text x="184.2" y="63.1">10n</text>
</g>
</svg>
